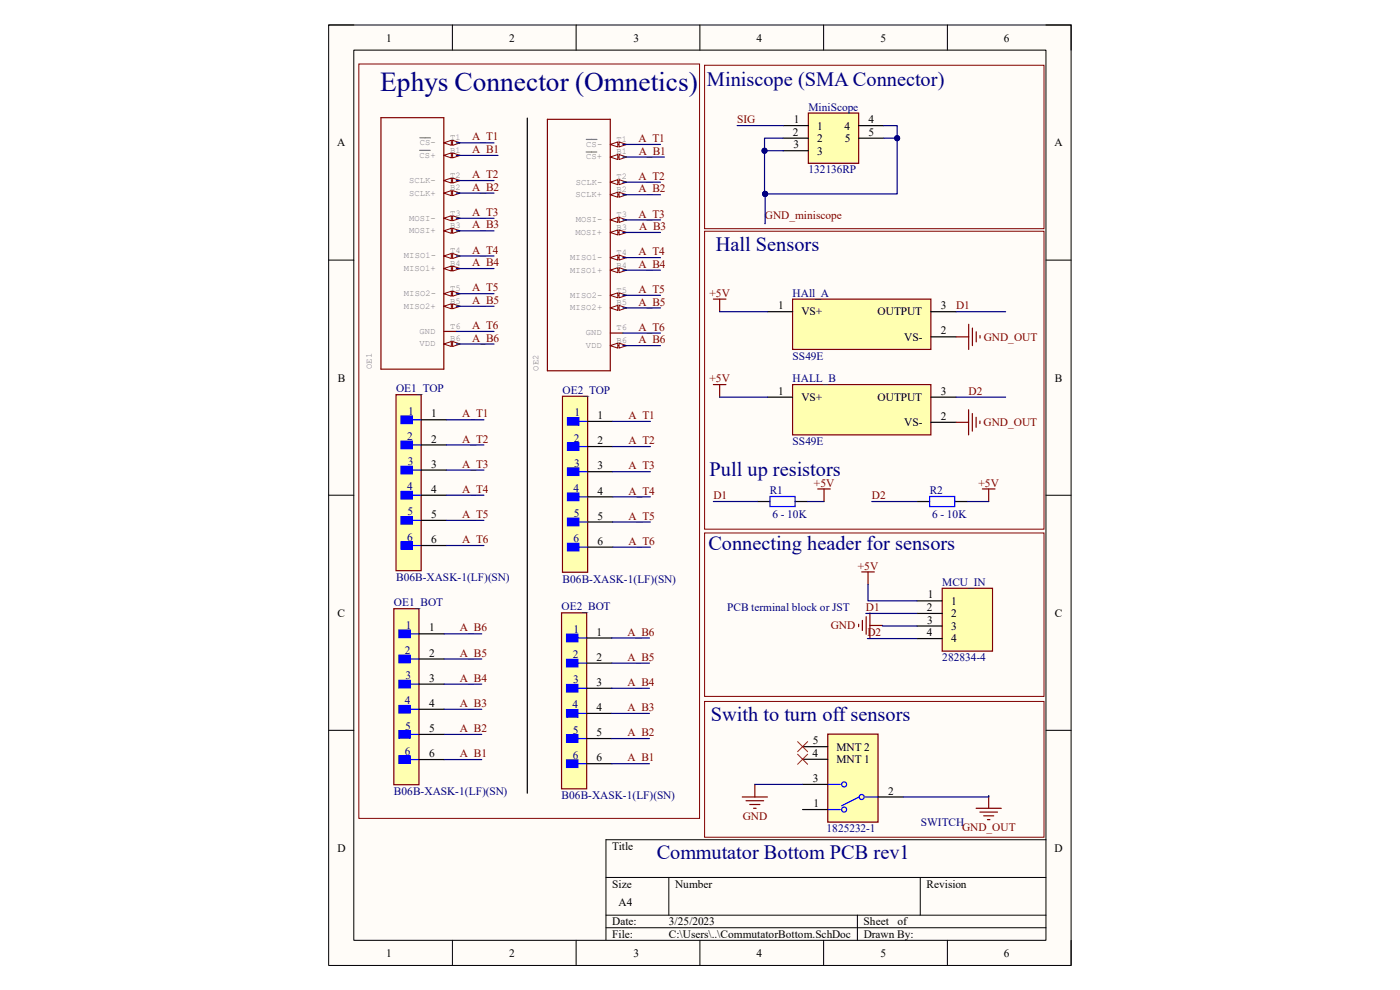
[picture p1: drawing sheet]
<svg xmlns="http://www.w3.org/2000/svg" width="297mm" height="210mm" viewBox="0 0 297 210" stroke-linecap="round" stroke-linejoin="round" font-family="sans-serif">
<path d="M69.7 5.3h157.5v199.5h-157.5z" fill-rule="evenodd" fill="#fffcf8"/>
<path d="M69.7 5.3h157.5v199.5h-157.5z" fill="none" stroke="#000" stroke-width=".21"/>
<path d="M75.1 10.6h146.8v188.9h-146.8z" fill-rule="evenodd" fill="#fffcf8"/>
<g fill="none" stroke="#000" stroke-width=".21">
<path d="M69.7 5.3h5.4M75.1 10.6h146.8v188.9h-146.8zM96 5.3v5.3M122.2 5.3v5.3M148.5 5.3v5.3M174.7 5.3v5.3M201 5.3v5.3M221.9 5.3h5.3v5.3M69.7 55.2h5.4M221.9 55.2h5.3M69.7 105.1h5.4M221.9 105.1h5.3"/>
<path d="M69.7 154.9h5.4M221.9 154.9h5.3M221.9 178.1h-93.3v21.4M96 199.5v5.3M122.2 199.5v5.3M128.6 186.1h93.3M128.6 194.1h93.3M128.6 196.8h93.3M141.9 186.1v8M148.5 199.5v5.3M174.7 199.5v5.3M181.9 194.1v5.4"/>
<path d="M195.2 186.1v8M201 199.5v5.3M227.2 199.5v5.3"/>
</g>
<path d="M84 83.7h5.3v37.4h-5.3z" fill-rule="evenodd" fill="#ffffb0"/>
<path d="M84 83.7h5.3v37.4h-5.3z" fill="none" stroke="#800000" stroke-width=".25"/>
<path d="M85.1 88.2h2.4v1.7h-2.4z" fill-rule="evenodd" fill="#00f"/>
<path d="M85.1 88.2h2.4v1.7h-2.4zM87.5 89.1h1.8" fill="none" stroke="#00f" stroke-width=".25"/>
<path d="M85.1 93.6h2.4v1.6h-2.4z" fill-rule="evenodd" fill="#00f"/>
<path d="M85.1 93.6h2.4v1.6h-2.4zM87.5 94.4h1.8" fill="none" stroke="#00f" stroke-width=".25"/>
<path d="M85.1 98.9h2.4v1.6h-2.4z" fill-rule="evenodd" fill="#00f"/>
<path d="M85.1 98.9h2.4v1.6h-2.4zM87.5 99.7h1.8" fill="none" stroke="#00f" stroke-width=".25"/>
<path d="M85.1 104.3h2.4v1.6h-2.4z" fill-rule="evenodd" fill="#00f"/>
<path d="M85.1 104.3h2.4v1.6h-2.4zM87.5 105.1h1.8" fill="none" stroke="#00f" stroke-width=".25"/>
<path d="M85.1 109.6h2.4v1.6h-2.4z" fill-rule="evenodd" fill="#00f"/>
<path d="M85.1 109.6h2.4v1.6h-2.4zM87.5 110.4h1.8" fill="none" stroke="#00f" stroke-width=".25"/>
<path d="M85.1 114.9h2.4v1.6h-2.4z" fill-rule="evenodd" fill="#00f"/>
<path d="M85.1 114.9h2.4v1.6h-2.4zM87.5 115.7h1.8" fill="none" stroke="#00f" stroke-width=".25"/>
<path d="M89.3 89.1h5.4M89.3 94.4h5.4M89.3 99.7h5.4M89.3 105.1h5.4M89.3 110.4h5.4M89.3 115.7h5.4" fill="none" stroke="#000" stroke-width=".25"/>
<path d="M83.6 129.1h5.3v37.4h-5.3z" fill-rule="evenodd" fill="#ffffb0"/>
<path d="M83.6 129.1h5.3v37.4h-5.3z" fill="none" stroke="#800000" stroke-width=".25"/>
<path d="M84.6 133.7h2.4v1.6h-2.4z" fill-rule="evenodd" fill="#00f"/>
<path d="M84.6 133.7h2.4v1.6h-2.4zM87 134.5h1.9" fill="none" stroke="#00f" stroke-width=".25"/>
<path d="M84.6 139h2.4v1.6h-2.4z" fill-rule="evenodd" fill="#00f"/>
<path d="M84.6 139h2.4v1.6h-2.4zM87 139.8h1.9" fill="none" stroke="#00f" stroke-width=".25"/>
<path d="M84.6 144.3h2.4v1.6h-2.4z" fill-rule="evenodd" fill="#00f"/>
<path d="M84.6 144.3h2.4v1.6h-2.4zM87 145.1h1.9" fill="none" stroke="#00f" stroke-width=".25"/>
<path d="M84.6 149.7h2.4v1.6h-2.4z" fill-rule="evenodd" fill="#00f"/>
<path d="M84.6 149.7h2.4v1.6h-2.4zM87 150.5h1.9" fill="none" stroke="#00f" stroke-width=".25"/>
<path d="M84.6 155h2.4v1.6h-2.4z" fill-rule="evenodd" fill="#00f"/>
<path d="M84.6 155h2.4v1.6h-2.4zM87 155.8h1.9" fill="none" stroke="#00f" stroke-width=".25"/>
<path d="M84.6 160.3h2.4v1.6h-2.4z" fill-rule="evenodd" fill="#00f"/>
<path d="M84.6 160.3h2.4v1.6h-2.4zM87 161.1h1.9" fill="none" stroke="#00f" stroke-width=".25"/>
<path d="M88.9 134.5h5.3M88.9 139.8h5.3M88.9 145.1h5.3M88.9 150.5h5.3M88.9 155.8h5.3M88.9 161.1h5.3" fill="none" stroke="#000" stroke-width=".25"/>
<path d="M80.8 78.3v-53.3h13.4v53.3h-13.4M94.2 62.3h2.6" fill="none" stroke="#800000" stroke-width=".25"/>
<path d="M94.2 62.3l1.6-.5v1z" fill="#f8fcff"/>
<path d="M94.2 62.3l1.6-.5v1z" fill="none" stroke="#800000" stroke-width=".21"/>
<path d="M96 61.8l1.6 .5-1.6 .5z" fill="#f8fcff"/>
<path d="M96 61.8l1.6 .5-1.6 .5z" fill="none" stroke="#800000" stroke-width=".21"/>
<path d="M94.2 57h2.6" fill="none" stroke="#800000" stroke-width=".25"/>
<path d="M94.2 57l1.6-.6v1.1z" fill="#f8fcff"/>
<path d="M94.2 57l1.6-.6v1.1z" fill="none" stroke="#800000" stroke-width=".21"/>
<path d="M96 56.4l1.6 .6-1.6 .5z" fill="#f8fcff"/>
<path d="M96 56.4l1.6 .6-1.6 .5z" fill="none" stroke="#800000" stroke-width=".21"/>
<path d="M94.2 65h2.6" fill="none" stroke="#800000" stroke-width=".25"/>
<path d="M94.2 65l1.6-.6v1.1z" fill="#f8fcff"/>
<path d="M94.2 65l1.6-.6v1.1z" fill="none" stroke="#800000" stroke-width=".21"/>
<path d="M96 64.4l1.6 .6-1.6 .5z" fill="#f8fcff"/>
<path d="M96 64.4l1.6 .6-1.6 .5z" fill="none" stroke="#800000" stroke-width=".21"/>
<path d="M94.2 73h2.6" fill="none" stroke="#800000" stroke-width=".25"/>
<path d="M94.2 73l1.6-.6v1.1z" fill="#f8fcff"/>
<path d="M94.2 73l1.6-.6v1.1z" fill="none" stroke="#800000" stroke-width=".21"/>
<path d="M96 72.4l1.6 .6-1.6 .5z" fill="#f8fcff"/>
<path d="M96 72.4l1.6 .6-1.6 .5z" fill="none" stroke="#800000" stroke-width=".21"/>
<path d="M94.2 46.3h2.6M94.2 70.3h2.6" fill="none" stroke="#800000" stroke-width=".25"/>
<path d="M94.2 46.3l1.6-.5v1z" fill="#f8fcff"/>
<path d="M94.2 46.3l1.6-.5v1z" fill="none" stroke="#800000" stroke-width=".21"/>
<path d="M96 45.8l1.6 .5-1.6 .5z" fill="#f8fcff"/>
<path d="M96 45.8l1.6 .5-1.6 .5z" fill="none" stroke="#800000" stroke-width=".21"/>
<path d="M94.2 41h2.6" fill="none" stroke="#800000" stroke-width=".25"/>
<path d="M94.2 41l1.6-.6v1.1z" fill="#f8fcff"/>
<path d="M94.2 41l1.6-.6v1.1z" fill="none" stroke="#800000" stroke-width=".21"/>
<path d="M96 40.4l1.6 .6-1.6 .5z" fill="#f8fcff"/>
<path d="M96 40.4l1.6 .6-1.6 .5z" fill="none" stroke="#800000" stroke-width=".21"/>
<path d="M94.2 54.3h2.6" fill="none" stroke="#800000" stroke-width=".25"/>
<path d="M94.2 54.3l1.6-.5v1z" fill="#f8fcff"/>
<path d="M94.2 54.3l1.6-.5v1z" fill="none" stroke="#800000" stroke-width=".21"/>
<path d="M96 53.8l1.6 .5-1.6 .5z" fill="#f8fcff"/>
<path d="M96 53.8l1.6 .5-1.6 .5z" fill="none" stroke="#800000" stroke-width=".21"/>
<path d="M94.2 49h2.6" fill="none" stroke="#800000" stroke-width=".25"/>
<path d="M94.2 49l1.6-.6v1.1z" fill="#f8fcff"/>
<path d="M94.2 49l1.6-.6v1.1z" fill="none" stroke="#800000" stroke-width=".21"/>
<path d="M96 48.4l1.6 .6-1.6 .5z" fill="#f8fcff"/>
<path d="M96 48.4l1.6 .6-1.6 .5z" fill="none" stroke="#800000" stroke-width=".21"/>
<path d="M94.2 30.3h2.6" fill="none" stroke="#800000" stroke-width=".25"/>
<path d="M94.2 30.3l1.6-.5v1z" fill="#f8fcff"/>
<path d="M94.2 30.3l1.6-.5v1z" fill="none" stroke="#800000" stroke-width=".21"/>
<path d="M96 29.8l1.6 .5-1.6 .5z" fill="#f8fcff"/>
<path d="M96 29.8l1.6 .5-1.6 .5z" fill="none" stroke="#800000" stroke-width=".21"/>
<path d="M89.1 29.2h2.2" fill="none" stroke="#808080" stroke-width=".25"/>
<path d="M94.2 33h2.6" fill="none" stroke="#800000" stroke-width=".25"/>
<path d="M94.2 33l1.6-.6v1.1z" fill="#f8fcff"/>
<path d="M94.2 33l1.6-.6v1.1z" fill="none" stroke="#800000" stroke-width=".21"/>
<path d="M96 32.4l1.6 .6-1.6 .5z" fill="#f8fcff"/>
<path d="M96 32.4l1.6 .6-1.6 .5z" fill="none" stroke="#800000" stroke-width=".21"/>
<path d="M89 31.9h2.3" fill="none" stroke="#808080" stroke-width=".25"/>
<path d="M94.2 38.3h2.6" fill="none" stroke="#800000" stroke-width=".25"/>
<path d="M94.2 38.3l1.6-.5v1z" fill="#f8fcff"/>
<path d="M94.2 38.3l1.6-.5v1z" fill="none" stroke="#800000" stroke-width=".21"/>
<path d="M96 37.8l1.6 .5-1.6 .5z" fill="#f8fcff"/>
<path d="M96 37.8l1.6 .5-1.6 .5z" fill="none" stroke="#800000" stroke-width=".21"/>
<path d="M119.3 84.1h5.4v37.3h-5.4z" fill-rule="evenodd" fill="#ffffb0"/>
<path d="M119.3 84.1h5.4v37.3h-5.4z" fill="none" stroke="#800000" stroke-width=".25"/>
<path d="M120.4 88.6h2.4v1.6h-2.4z" fill-rule="evenodd" fill="#00f"/>
<path d="M120.4 88.6h2.4v1.6h-2.4zM122.8 89.4h1.9" fill="none" stroke="#00f" stroke-width=".25"/>
<path d="M120.4 93.9h2.4v1.6h-2.4z" fill-rule="evenodd" fill="#00f"/>
<path d="M120.4 93.9h2.4v1.6h-2.4zM122.8 94.7h1.9" fill="none" stroke="#00f" stroke-width=".25"/>
<path d="M120.4 99.3h2.4v1.6h-2.4z" fill-rule="evenodd" fill="#00f"/>
<path d="M120.4 99.3h2.4v1.6h-2.4zM122.8 100.1h1.9" fill="none" stroke="#00f" stroke-width=".25"/>
<path d="M120.4 104.6h2.4v1.6h-2.4z" fill-rule="evenodd" fill="#00f"/>
<path d="M120.4 104.6h2.4v1.6h-2.4zM122.8 105.4h1.9" fill="none" stroke="#00f" stroke-width=".25"/>
<path d="M120.4 109.9h2.4v1.6h-2.4z" fill-rule="evenodd" fill="#00f"/>
<path d="M120.4 109.9h2.4v1.6h-2.4zM122.8 110.7h1.9" fill="none" stroke="#00f" stroke-width=".25"/>
<path d="M120.4 115.3h2.4v1.6h-2.4z" fill-rule="evenodd" fill="#00f"/>
<path d="M120.4 115.3h2.4v1.6h-2.4zM122.8 116.1h1.9" fill="none" stroke="#00f" stroke-width=".25"/>
<path d="M124.7 89.4h5.3M124.7 94.7h5.3M124.7 100.1h5.3M124.7 105.4h5.3M124.7 110.7h5.3M124.7 116.1h5.3" fill="none" stroke="#000" stroke-width=".25"/>
<path d="M119.1 130h5.4v37.3h-5.4z" fill-rule="evenodd" fill="#ffffb0"/>
<path d="M119.1 130h5.4v37.3h-5.4z" fill="none" stroke="#800000" stroke-width=".25"/>
<path d="M120.2 134.5h2.4v1.6h-2.4z" fill-rule="evenodd" fill="#00f"/>
<path d="M120.2 134.5h2.4v1.6h-2.4zM122.6 135.3h1.9" fill="none" stroke="#00f" stroke-width=".25"/>
<path d="M120.2 139.9h2.4v1.6h-2.4z" fill-rule="evenodd" fill="#00f"/>
<path d="M120.2 139.9h2.4v1.6h-2.4zM122.6 140.7h1.9" fill="none" stroke="#00f" stroke-width=".25"/>
<path d="M120.2 145.2h2.4v1.6h-2.4z" fill-rule="evenodd" fill="#00f"/>
<path d="M120.2 145.2h2.4v1.6h-2.4zM122.6 146h1.9" fill="none" stroke="#00f" stroke-width=".25"/>
<path d="M120.2 150.5h2.4v1.6h-2.4z" fill-rule="evenodd" fill="#00f"/>
<path d="M120.2 150.5h2.4v1.6h-2.4zM122.6 151.3h1.9" fill="none" stroke="#00f" stroke-width=".25"/>
<path d="M120.2 155.9h2.4v1.6h-2.4z" fill-rule="evenodd" fill="#00f"/>
<path d="M120.2 155.9h2.4v1.6h-2.4zM122.6 156.7h1.9" fill="none" stroke="#00f" stroke-width=".25"/>
<path d="M120.2 161.2h2.4v1.6h-2.4z" fill-rule="evenodd" fill="#00f"/>
<path d="M120.2 161.2h2.4v1.6h-2.4zM122.6 162h1.9" fill="none" stroke="#00f" stroke-width=".25"/>
<path d="M124.5 135.3h5.3M124.5 140.7h5.3M124.5 146h5.3M124.5 151.3h5.3M124.5 156.7h5.3M124.5 162h5.3" fill="none" stroke="#000" stroke-width=".25"/>
<path d="M116.1 25.3h13.4v53.4h-13.4zM129.5 62.6h2.6" fill="none" stroke="#800000" stroke-width=".25"/>
<path d="M129.5 62.6l1.6-.5v1.1z" fill="#f8fcff"/>
<path d="M129.5 62.6l1.6-.5v1.1z" fill="none" stroke="#800000" stroke-width=".21"/>
<path d="M131.3 62.1l1.6 .5-1.6 .6z" fill="#f8fcff"/>
<path d="M131.3 62.1l1.6 .5-1.6 .6z" fill="none" stroke="#800000" stroke-width=".21"/>
<path d="M129.5 57.3h2.6" fill="none" stroke="#800000" stroke-width=".25"/>
<path d="M129.5 57.3l1.6-.5v1z" fill="#f8fcff"/>
<path d="M129.5 57.3l1.6-.5v1z" fill="none" stroke="#800000" stroke-width=".21"/>
<path d="M131.3 56.8l1.6 .5-1.6 .5z" fill="#f8fcff"/>
<path d="M131.3 56.8l1.6 .5-1.6 .5z" fill="none" stroke="#800000" stroke-width=".21"/>
<path d="M129.5 65.3h2.6" fill="none" stroke="#800000" stroke-width=".25"/>
<path d="M129.5 65.3l1.6-.5v1z" fill="#f8fcff"/>
<path d="M129.5 65.3l1.6-.5v1z" fill="none" stroke="#800000" stroke-width=".21"/>
<path d="M131.3 64.8l1.6 .5-1.6 .5z" fill="#f8fcff"/>
<path d="M131.3 64.8l1.6 .5-1.6 .5z" fill="none" stroke="#800000" stroke-width=".21"/>
<path d="M129.5 73.3h2.6" fill="none" stroke="#800000" stroke-width=".25"/>
<path d="M129.5 73.3l1.6-.5v1.1z" fill="#f8fcff"/>
<path d="M129.5 73.3l1.6-.5v1.1z" fill="none" stroke="#800000" stroke-width=".21"/>
<path d="M131.3 72.8l1.6 .5-1.6 .6z" fill="#f8fcff"/>
<path d="M131.3 72.8l1.6 .5-1.6 .6z" fill="none" stroke="#800000" stroke-width=".21"/>
<path d="M129.5 46.6h2.6M129.5 70.7h2.6" fill="none" stroke="#800000" stroke-width=".25"/>
<path d="M129.5 46.6l1.6-.5v1.1z" fill="#f8fcff"/>
<path d="M129.5 46.6l1.6-.5v1.1z" fill="none" stroke="#800000" stroke-width=".21"/>
<path d="M131.3 46.1l1.6 .5-1.6 .6z" fill="#f8fcff"/>
<path d="M131.3 46.1l1.6 .5-1.6 .6z" fill="none" stroke="#800000" stroke-width=".21"/>
<path d="M129.5 41.3h2.6" fill="none" stroke="#800000" stroke-width=".25"/>
<path d="M129.5 41.3l1.6-.5v1z" fill="#f8fcff"/>
<path d="M129.5 41.3l1.6-.5v1z" fill="none" stroke="#800000" stroke-width=".21"/>
<path d="M131.3 40.8l1.6 .5-1.6 .5z" fill="#f8fcff"/>
<path d="M131.3 40.8l1.6 .5-1.6 .5z" fill="none" stroke="#800000" stroke-width=".21"/>
<path d="M129.5 54.6h2.6" fill="none" stroke="#800000" stroke-width=".25"/>
<path d="M129.5 54.6l1.6-.5v1.1z" fill="#f8fcff"/>
<path d="M129.5 54.6l1.6-.5v1.1z" fill="none" stroke="#800000" stroke-width=".21"/>
<path d="M131.3 54.1l1.6 .5-1.6 .6z" fill="#f8fcff"/>
<path d="M131.3 54.1l1.6 .5-1.6 .6z" fill="none" stroke="#800000" stroke-width=".21"/>
<path d="M129.5 49.3h2.6" fill="none" stroke="#800000" stroke-width=".25"/>
<path d="M129.5 49.3l1.6-.5v1z" fill="#f8fcff"/>
<path d="M129.5 49.3l1.6-.5v1z" fill="none" stroke="#800000" stroke-width=".21"/>
<path d="M131.3 48.8l1.6 .5-1.6 .5z" fill="#f8fcff"/>
<path d="M131.3 48.8l1.6 .5-1.6 .5z" fill="none" stroke="#800000" stroke-width=".21"/>
<path d="M129.5 30.6h2.6" fill="none" stroke="#800000" stroke-width=".25"/>
<path d="M129.5 30.6l1.6-.5v1.1z" fill="#f8fcff"/>
<path d="M129.5 30.6l1.6-.5v1.1z" fill="none" stroke="#800000" stroke-width=".21"/>
<path d="M131.3 30.1l1.6 .5-1.6 .6z" fill="#f8fcff"/>
<path d="M131.3 30.1l1.6 .5-1.6 .6z" fill="none" stroke="#800000" stroke-width=".21"/>
<path d="M124.4 29.6h2.2" fill="none" stroke="#808080" stroke-width=".25"/>
<path d="M129.5 33.3h2.6" fill="none" stroke="#800000" stroke-width=".25"/>
<path d="M129.5 33.3l1.6-.5v1z" fill="#f8fcff"/>
<path d="M129.5 33.3l1.6-.5v1z" fill="none" stroke="#800000" stroke-width=".21"/>
<path d="M131.3 32.8l1.6 .5-1.6 .5z" fill="#f8fcff"/>
<path d="M131.3 32.8l1.6 .5-1.6 .5z" fill="none" stroke="#800000" stroke-width=".21"/>
<path d="M124.3 32.2h2.3" fill="none" stroke="#808080" stroke-width=".25"/>
<path d="M129.5 38.6h2.6" fill="none" stroke="#800000" stroke-width=".25"/>
<path d="M129.5 38.6l1.6-.5v1.1z" fill="#f8fcff"/>
<path d="M129.5 38.6l1.6-.5v1.1z" fill="none" stroke="#800000" stroke-width=".21"/>
<path d="M131.3 38.1l1.6 .5-1.6 .6z" fill="#f8fcff"/>
<path d="M131.3 38.1l1.6 .5-1.6 .6z" fill="none" stroke="#800000" stroke-width=".21"/>
<path d="M182.2 132.4v.5M183 131.6v2.2M183.8 130.8v3.8M184.6 130v5.4M184.6 132.7h2.6" fill="none" stroke="#800000" stroke-width=".25"/>
<path d="M171.5 24h10.7v10.6h-10.7z" fill-rule="evenodd" fill="#ffffb0"/>
<path d="M171.5 24h10.7v10.6h-10.7zM173.5 103.7h2.6M174.8 103.7v2.7M208.4 103.7h2.7M209.8 103.7v2.7M157.5 169.1h5.3M158.3 169.9h3.7M159.1 170.7h2.1M159.9 171.5h.5M160.1 166.4v2.7" fill="none" stroke="#800000" stroke-width=".25"/>
<path d="M166.2 26.6h5.3M166.2 29.3h5.3M166.2 32h5.3M182.2 26.6h5.3M182.2 29.3h5.3" fill="none" stroke="#000" stroke-width=".25"/>
<path d="M168.1 63.5h29.4v10.6h-29.4z" fill-rule="evenodd" fill="#ffffb0"/>
<path d="M168.1 63.5h29.4v10.6h-29.4z" fill="none" stroke="#800000" stroke-width=".25"/>
<path d="M162.8 66.1h5.3M197.5 66.1h5.3M197.5 71.5h5.3" fill="none" stroke="#000" stroke-width=".25"/>
<path d="M168.1 81.6h29.4v10.7h-29.4z" fill-rule="evenodd" fill="#ffffb0"/>
<g fill="none" stroke="#800000" stroke-width=".25">
<path d="M151.3 63.5h2.7M152.7 63.5v2.6M202.8 71.5h2.7M205.5 68.8v5.3M206.3 69.6v3.7M207.1 70.4v2.1M207.9 71.2v.5M151.3 81.6h2.7M152.7 81.6v2.7M168.1 81.6h29.4v10.7h-29.4zM202.8 89.6h2.7M205.5 86.9v5.4"/>
<path d="M206.3 87.7v3.8M207.1 88.5v2.2M207.9 89.3v.6"/>
</g>
<path d="M111.9 25v143.3M162.8 84.3h5.3M197.5 84.3h5.3M197.5 89.6h5.3M160.7 106.4h2.6M168.7 106.4h2.6M194.6 106.4h2.6M202.6 106.4h2.6" fill="none" stroke="#000" stroke-width=".25"/>
<path d="M163.3 105.3h5.4v2.2h-5.4zM197.2 105.3h5.4v2.2h-5.4z" fill="none" stroke="#00f" stroke-width=".25"/>
<path d="M76.1 13.6h72.3v160h-72.3zM149.5 13.8h72v34.7h-72zM149.5 49.1h72v63.2h-72zM149.5 113.1h72v34.6h-72zM149.5 148.8h72v28.8h-72z" fill="none" stroke="#800000" stroke-width=".21"/>
<path d="M175.6 155.7h10.7v18.7h-10.7z" fill-rule="evenodd" fill="#ffffb0"/>
<path d="M175.6 155.7h10.7v18.7h-10.7z" fill="none" stroke="#800000" stroke-width=".25"/>
<g fill="none" stroke="#00f" stroke-width=".25">
<path d="M175.6 171.7h2.7M175.6 166.4h2.7M182.3 169.1l-3.7 1.8M183.6 169.1h2.7"/>
<circle cx="179.1" cy="171.7" r=".53"/>
<circle cx="179.1" cy="166.4" r=".53"/>
<circle cx="182.8" cy="169.1" r=".53"/>
</g>
<path d="M170.3 158.4h5.3M170.3 161.1h5.3M170.3 171.7h5.3M170.3 166.4h5.3M186.3 169.1h5.3" fill="none" stroke="#000" stroke-width=".25"/>
<path d="M199.9 124.8h10.7v13.3h-10.7z" fill-rule="evenodd" fill="#ffffb0"/>
<path d="M182.8 121.3h2.7M184.1 121.3v2.7M199.9 124.8h10.7v13.3h-10.7zM207.1 171.5h5.3M207.9 172.3h3.7M208.7 173.1h2.1M209.5 173.9h.5M209.8 168.8v2.7" fill="none" stroke="#800000" stroke-width=".25"/>
<path d="M194.6 127.5h5.3M194.6 130.1h5.3M194.6 132.8h5.3M194.6 135.5h5.3" fill="none" stroke="#000" stroke-width=".25"/>
<path d="M169.2 157.3l2.1 2.2M169.2 160l2.1 2.1M171.3 157.3l-2.1 2.2M171.3 160l-2.1 2.1" fill="none" stroke="#f00" stroke-width=".21"/>
<g fill="none" stroke="#000080" stroke-width=".25">
<path d="M96.8 30.3h8M96.8 38.3h8M96.8 33h8.8M132.1 30.6h8M132.1 38.6h8M132.1 33.3h8.9M166.2 29.3h-4v2.7M96.8 41h8M96.8 46.3h8M96.8 49h8M96.8 54.3h8M96.8 57h8"/>
<path d="M132.1 41.3h8M132.1 46.6h8M132.1 49.3h8M132.1 54.6h8M132.1 57.3h8M96.8 62.3h8M96.8 65h8M96.8 70.3h8M96.8 73h8M132.1 62.6h8M132.1 65.3h8M132.1 70.7h8"/>
<path d="M132.1 73.3h8M94.7 89.1h8M94.7 94.4h8M94.7 99.7h8M130 89.4h8M130 94.7h8M94.7 105.1h8M94.7 110.4h8M94.7 115.7h8M130 100.1h8M130 105.4h8M130 110.7h8"/>
<path d="M130 116.1h8M94.2 134.5h8M94.2 139.8h8M129.8 135.3h8M183.7 130.1h10.9M184 135.5h10.6M94.2 145.1h8M94.2 150.5h8M94.2 155.8h8M129.8 140.7h8M129.8 146h8M129.8 151.3h8"/>
<path d="M129.8 156.7h8M94.2 161.1h8M129.8 162h8"/>
</g>
<circle cx="162.2" cy="32" r=".53" fill="#000080"/>
<circle cx="162.2" cy="32" r=".53" fill="none" stroke="#000080" stroke-width=".21"/>
<path d="M190.3 29.3v11.8h-28" fill="none" stroke="#000080" stroke-width=".25"/>
<circle cx="162.3" cy="41.1" r=".53" fill="#000080"/>
<circle cx="162.3" cy="41.1" r=".53" fill="none" stroke="#000080" stroke-width=".21"/>
<circle cx="190.3" cy="29.3" r=".53" fill="#000080"/>
<circle cx="190.3" cy="29.3" r=".53" fill="none" stroke="#000080" stroke-width=".21"/>
<path d="M162.3 41.1v6.4" fill="none" stroke="#000080" stroke-width=".25"/>
<circle cx="162.3" cy="41.1" r=".53" fill="#000080"/>
<circle cx="162.3" cy="41.1" r=".53" fill="none" stroke="#000080" stroke-width=".21"/>
<path d="M156.4 26.6h9.8M166.2 32h-4v9.1h.1" fill="none" stroke="#000080" stroke-width=".25"/>
<circle cx="162.2" cy="32" r=".53" fill="#000080"/>
<circle cx="162.2" cy="32" r=".53" fill="none" stroke="#000080" stroke-width=".21"/>
<circle cx="162.3" cy="41.1" r=".53" fill="#000080"/>
<circle cx="162.3" cy="41.1" r=".53" fill="none" stroke="#000080" stroke-width=".21"/>
<path d="M187.5 26.6h2.8v2.7h-2.8" fill="none" stroke="#000080" stroke-width=".25"/>
<circle cx="190.3" cy="29.3" r=".53" fill="#000080"/>
<circle cx="190.3" cy="29.3" r=".53" fill="none" stroke="#000080" stroke-width=".21"/>
<path d="M152.7 66.1h10.1M202.8 66.1h10.5M152.7 84.3h10.1M202.8 84.3h10.5M151.3 106.4h9.4M171.3 106.4h3.5M184.9 106.4h9.7M205.2 106.4h4.6M184.1 124v3.5h10.5M187.2 132.7v.1h7.4M160.1 166.4h10.2M209.8 168.8v.3h-18.2" fill="none" stroke="#000080" stroke-width=".25"/>
<text font-size="5.8" fill="#000080" x="80.6" y="19.3">Ephys Connector (Omnetics)</text>
<g font-size="4.3" fill="#000080">
<text x="150" y="18.2">Miniscope (SMA Connector)</text>
<text x="151.8" y="53.2">Hall Sensors</text>
<text x="150.5" y="100.9">Pull up resistors</text>
<text x="150.3" y="116.7">Connecting header for sensors</text>
<text x="150.8" y="153">Swith to turn off sensors</text>
<text x="139.3" y="182.3">Commutator Bottom PCB rev1</text>
</g>
<g font-size="2.4">
<text x="82" y="8.8">1</text>
<text x="108" y="8.8">2</text>
<text x="134.4" y="8.8">3</text>
<text x="160.5" y="8.8">4</text>
<text x="186.8" y="8.8">5</text>
<text x="213" y="8.8">6</text>
<text x="168.2" y="28.8">2</text>
<text x="168.4" y="26.1">1</text>
<text x="173.4" y="27.5">1</text>
<text x="179.2" y="27.5">4</text>
<text x="184.3" y="26.1">4</text>
<text x="184.3" y="28.8">5</text>
<text x="71.5" y="31.1">A</text>
<text x="168.4" y="31.5">3</text>
<text x="173.4" y="30.1">2</text>
<text x="173.4" y="32.8">3</text>
<text x="179.2" y="30.1">5</text>
<text x="223.7" y="31.1">A</text>
<text x="165.1" y="65.6">1</text>
<text x="199.6" y="65.6">3</text>
<text x="170" y="66.9">VS+</text>
<text x="186.2" y="66.9">OUTPUT</text>
<text x="199.6" y="71">2</text>
<text x="191.8" y="72.3">VS-</text>
<text x="71.7" y="80.9">B</text>
<text x="165.1" y="83.7">1</text>
<text x="199.6" y="83.7">3</text>
<text x="223.8" y="80.9">B</text>
<text x="91.5" y="88.6">1</text>
<text x="126.8" y="88.9">1</text>
<text x="170" y="85.1">VS+</text>
<text x="186.2" y="85.1">OUTPUT</text>
<text x="199.6" y="89.1">2</text>
<text x="91.5" y="93.9">2</text>
<text x="126.8" y="94.2">2</text>
<text x="191.8" y="90.4">VS-</text>
<text x="91.5" y="99.2">3</text>
<text x="126.8" y="99.6">3</text>
<text x="91.5" y="104.6">4</text>
<text x="126.8" y="104.9">4</text>
<text x="91.5" y="109.9">5</text>
<text x="126.8" y="110.2">5</text>
<text x="91.5" y="115.2">6</text>
<text x="126.8" y="115.6">6</text>
<text x="71.6" y="130.8">C</text>
<text x="196.6" y="129.6">2</text>
<text x="196.8" y="127">1</text>
<text x="201.8" y="128.3">1</text>
<text x="201.8" y="130.9">2</text>
<text x="223.8" y="130.8">C</text>
<text x="91" y="133.9">1</text>
<text x="126.6" y="134.8">1</text>
<text x="196.6" y="135">4</text>
<text x="196.7" y="132.3">3</text>
<text x="201.8" y="133.6">3</text>
<text x="201.8" y="136.3">4</text>
<text x="91" y="139.3">2</text>
<text x="126.6" y="140.2">2</text>
<text x="91" y="144.6">3</text>
<text x="91" y="149.9">4</text>
<text x="126.6" y="145.5">3</text>
<text x="91" y="155.3">5</text>
<text x="126.6" y="150.8">4</text>
<text x="91" y="160.6">6</text>
<text x="126.6" y="156.2">5</text>
<text x="126.6" y="161.5">6</text>
<text x="172.3" y="160.6">4</text>
<text x="172.4" y="157.9">5</text>
<text x="177.5" y="161.9">MNT 1</text>
<text x="177.5" y="159.2">MNT 2</text>
<text x="172.5" y="165.9">3</text>
<text x="172.6" y="171.2">1</text>
<text x="188.4" y="168.6">2</text>
<text x="71.6" y="180.7">D</text>
<text x="129.9" y="180.3">Title</text>
<text x="223.7" y="180.7">D</text>
<text x="129.9" y="188.3">Size</text>
<text x="143.2" y="188.3">Number</text>
<text x="196.5" y="188.3">Revision</text>
<text x="129.9" y="196.3">Date:</text>
<text x="131.2" y="192.3">A4</text>
<text x="141.9" y="196.3">3/25/2023</text>
<text x="183.2" y="196.3">Sheet</text>
<text x="190.4" y="196.3">of</text>
<text x="82" y="202.9">1</text>
<text x="108" y="202.9">2</text>
<text x="129.9" y="199">File:</text>
<text x="134.4" y="202.9">3</text>
<text x="141.9" y="199">C:\Users\..\CommutatorBottom.SchDoc</text>
<text x="160.5" y="202.9">4</text>
<text x="183.2" y="199">Drawn By:</text>
<text x="186.8" y="202.9">5</text>
<text x="213" y="202.9">6</text>
</g>
<g font-size="2.4" fill="#000080">
<text x="171.5" y="23.5">MiniScope</text>
<text x="171.5" y="36.8">132136RP</text>
<text x="168.1" y="62.9">HAll_A</text>
<text x="168.1" y="76.3">SS49E</text>
<text x="84" y="83.2">OE1_TOP</text>
<text x="119.3" y="83.6">OE2_TOP</text>
<text x="168.1" y="81.1">HALL_B</text>
<text x="86.6" y="88">1</text>
<text x="121.9" y="88.3">1</text>
<text x="86.4" y="93.3">2</text>
<text x="121.7" y="93.7">2</text>
<text x="168.1" y="94.4">SS49E</text>
<text x="86.5" y="98.7">3</text>
<text x="121.8" y="99">3</text>
<text x="86.4" y="104">4</text>
<text x="121.7" y="104.4">4</text>
<text x="163.3" y="104.8">R1</text>
<text x="197.2" y="104.8">R2</text>
<text x="86.4" y="109.3">5</text>
<text x="121.8" y="109.7">5</text>
<text x="163.9" y="109.9">6 - 10K</text>
<text x="197.7" y="109.9">6 - 10K</text>
<text x="86.4" y="114.7">6</text>
<text x="121.7" y="115">6</text>
<text x="84" y="123.2">B06B-XASK-1(LF)(SN)</text>
<text x="119.3" y="123.6">B06B-XASK-1(LF)(SN)</text>
<text x="199.9" y="124.3">MCU_IN</text>
<text x="83.6" y="128.6">OE1_BOT</text>
<text x="119.1" y="129.5">OE2_BOT</text>
<text x="154.3" y="129.6">PCB terminal block or JST</text>
<text x="86.1" y="133.4">1</text>
<text x="121.7" y="134.3">1</text>
<text x="85.9" y="138.8">2</text>
<text x="121.5" y="139.6">2</text>
<text x="199.9" y="140.3">282834-4</text>
<text x="85.9" y="149.4">4</text>
<text x="86" y="144.1">3</text>
<text x="121.6" y="144.9">3</text>
<text x="86" y="154.8">5</text>
<text x="121.5" y="150.3">4</text>
<text x="121.5" y="155.6">5</text>
<text x="85.9" y="160.1">6</text>
<text x="121.5" y="161">6</text>
<text x="83.6" y="168.6">B06B-XASK-1(LF)(SN)</text>
<text x="119.1" y="169.5">B06B-XASK-1(LF)(SN)</text>
<text x="175.3" y="176.6">1825232-1</text>
<text x="195.3" y="175.2">SWITCH</text>
</g>
<g font-size="2.4" fill="#800000">
<text x="100.2" y="29.8">A_T1</text>
<text x="156.4" y="26.1">SIG</text>
<text x="100.2" y="32.5">A_B1</text>
<text x="135.5" y="30.1">A_T1</text>
<text x="135.5" y="32.8">A_B1</text>
<text x="100.2" y="37.8">A_T2</text>
<text x="100.2" y="40.5">A_B2</text>
<text x="135.5" y="38.1">A_T2</text>
<text x="135.5" y="40.8">A_B2</text>
<text x="100.2" y="45.8">A_T3</text>
<text x="135.5" y="46.1">A_T3</text>
<text x="162.3" y="46.4">GND_miniscope</text>
<text x="100.2" y="48.5">A_B3</text>
<text x="100.2" y="53.8">A_T4</text>
<text x="135.6" y="48.8">A_B3</text>
<text x="100.2" y="56.5">A_B4</text>
<text x="135.5" y="54.1">A_T4</text>
<text x="135.5" y="56.8">A_B4</text>
<text x="100.2" y="61.8">A_T5</text>
<text x="100.2" y="64.5">A_B5</text>
<text x="135.5" y="62.1">A_T5</text>
<text x="135.5" y="64.8">A_B5</text>
<text x="150.5" y="62.9">+5V</text>
<text x="202.8" y="65.6">D1</text>
<text x="100.2" y="69.8">A_T6</text>
<text x="135.5" y="70.1">A_T6</text>
<text x="100.2" y="72.5">A_B6</text>
<text x="135.5" y="72.8">A_B6</text>
<text x="208.7" y="72.3">GND_OUT</text>
<text x="150.5" y="81.1">+5V</text>
<text x="205.5" y="83.7">D2</text>
<text x="98" y="88.6">A_T1</text>
<text x="133.3" y="88.9">A_T1</text>
<text x="98" y="93.9">A_T2</text>
<text x="133.3" y="94.2">A_T2</text>
<text x="208.7" y="90.4">GND_OUT</text>
<text x="98" y="99.2">A_T3</text>
<text x="133.3" y="99.6">A_T3</text>
<text x="98" y="104.6">A_T4</text>
<text x="133.3" y="104.9">A_T4</text>
<text x="151.3" y="105.9">D1</text>
<text x="172.7" y="103.2">+5V</text>
<text x="185" y="105.9">D2</text>
<text x="207.6" y="103.2">+5V</text>
<text x="98" y="109.9">A_T5</text>
<text x="133.3" y="110.2">A_T5</text>
<text x="98" y="115.2">A_T6</text>
<text x="133.3" y="115.6">A_T6</text>
<text x="182" y="120.8">+5V</text>
<text x="183.7" y="129.6">D1</text>
<text x="97.6" y="133.9">A_B6</text>
<text x="133.1" y="134.8">A_B6</text>
<text x="176.2" y="133.5">GND</text>
<text x="184" y="135">D2</text>
<text x="97.6" y="139.3">A_B5</text>
<text x="133.1" y="140.2">A_B5</text>
<text x="97.6" y="144.6">A_B4</text>
<text x="97.6" y="149.9">A_B3</text>
<text x="133.1" y="145.5">A_B4</text>
<text x="97.6" y="155.3">A_B2</text>
<text x="133.1" y="150.8">A_B3</text>
<text x="97.6" y="160.6">A_B1</text>
<text x="133.1" y="156.2">A_B2</text>
<text x="133.1" y="161.5">A_B1</text>
<text x="157.6" y="173.9">GND</text>
<text x="204.1" y="176.3">GND_OUT</text>
</g>
<g font-size="1.9" fill="#808080">
<text x="95.5" y="29.7">T1</text>
<text x="89" y="33.5">CS+</text>
<text x="89.1" y="30.8">CS-</text>
<text x="95.5" y="32.4">B1</text>
<text x="124.3" y="33.8">CS+</text>
<text x="124.4" y="31.2">CS-</text>
<text x="130.8" y="30.1">T1</text>
<text x="130.8" y="32.7">B1</text>
<text x="86.8" y="41.5">SCLK+</text>
<text x="86.8" y="38.8">SCLK-</text>
<text x="95.5" y="40.4">B2</text>
<text x="95.5" y="37.7">T2</text>
<text x="122.1" y="41.8">SCLK+</text>
<text x="122.1" y="39.2">SCLK-</text>
<text x="130.8" y="40.7">B2</text>
<text x="130.8" y="38.1">T2</text>
<text x="86.8" y="46.8">MOSI-</text>
<text x="95.5" y="45.7">T3</text>
<text x="122.1" y="47.2">MOSI-</text>
<text x="130.8" y="46.1">T3</text>
<text x="86.8" y="49.5">MOSI+</text>
<text x="95.5" y="53.7">T4</text>
<text x="95.5" y="48.4">B3</text>
<text x="122.1" y="49.8">MOSI+</text>
<text x="130.8" y="48.7">B3</text>
<text x="85.6" y="57.5">MISO1+</text>
<text x="85.7" y="54.8">MISO1-</text>
<text x="95.5" y="56.4">B4</text>
<text x="120.9" y="57.8">MISO1+</text>
<text x="121" y="55.2">MISO1-</text>
<text x="130.8" y="56.8">B4</text>
<text x="130.8" y="54.1">T4</text>
<text x="85.6" y="65.5">MISO2+</text>
<text x="85.7" y="62.8">MISO2-</text>
<text x="95.5" y="61.7">T5</text>
<text x="95.5" y="64.4">B5</text>
<text x="120.9" y="65.8">MISO2+</text>
<text x="121" y="63.2">MISO2-</text>
<text x="130.8" y="62.1">T5</text>
<text x="130.8" y="64.8">B5</text>
<text x="89" y="70.8">GND</text>
<text x="95.5" y="69.7">T6</text>
<text x="124.3" y="71.2">GND</text>
<text x="130.8" y="70.1">T6</text>
<text x="89" y="73.5">VDD</text>
<text x="95.5" y="72.4">B6</text>
<text x="124.3" y="73.8">VDD</text>
<text x="130.8" y="72.8">B6</text>
<text x="78.9" y="78.3" transform="rotate(-90 78.9 78.3)">OE1</text>
<text x="114.2" y="78.7" transform="rotate(-90 114.2 78.7)">OE2</text>
</g>
</svg>
